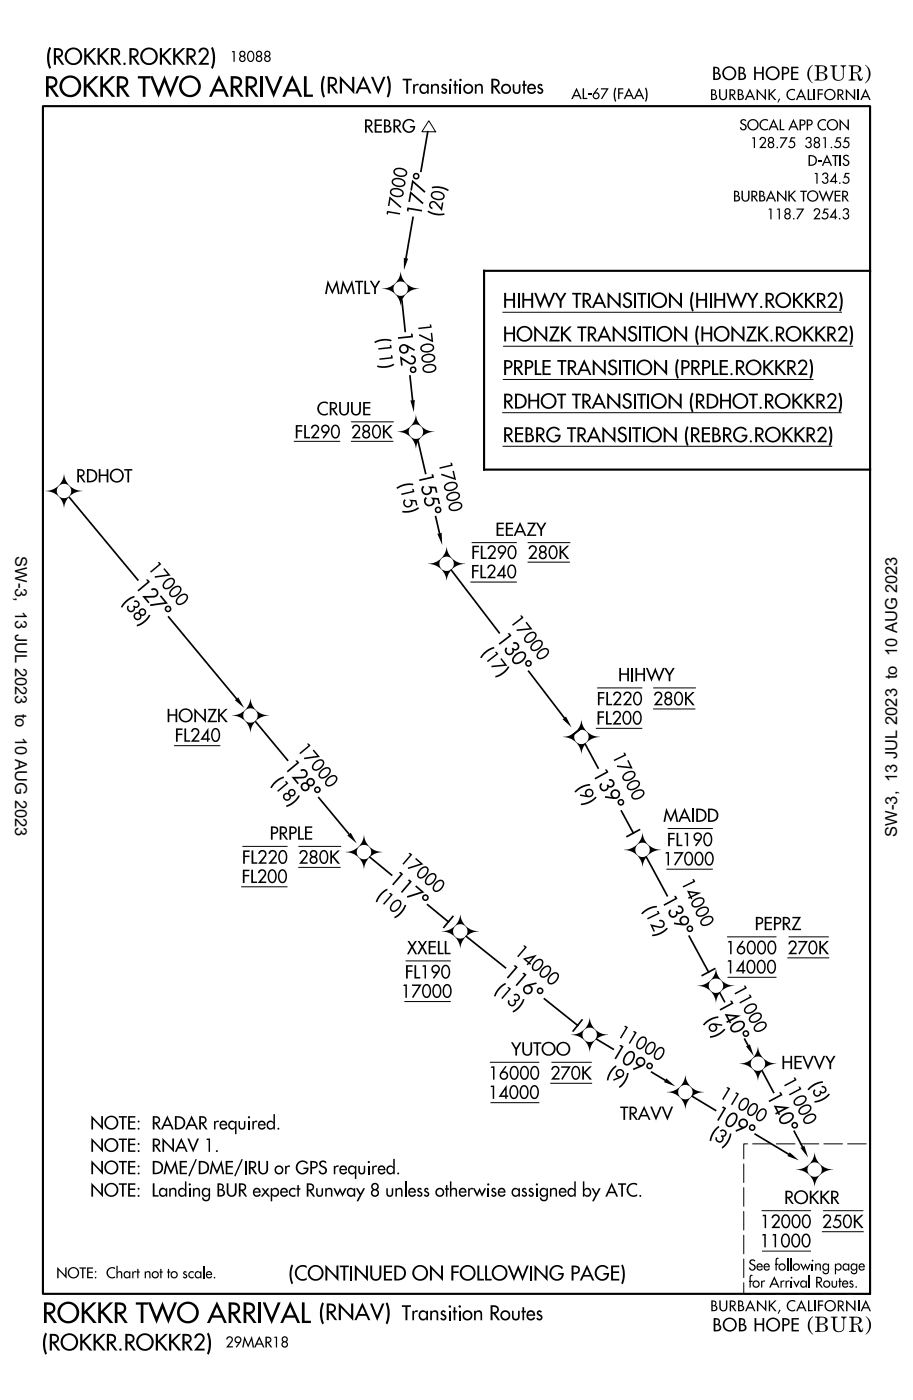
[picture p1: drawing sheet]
<svg xmlns="http://www.w3.org/2000/svg" width="137mm" height="210mm" viewBox="0 0 137 210" stroke-linecap="round" stroke-linejoin="round" font-family="sans-serif">
<g fill="#000">
<path d="M60.4 38.6l.4 .1h.3l-.6 1.7zM61.4 59.9l.4 .1 .3-.2-.2 1.9zM65.5 79.9l.6-.2 .1 1.9zM35.1 104.8l.3-.2 .2-.2 1 1.6zM84.2 107.6l.3-.1 .2-.3 .9 1.7zM52 125l.3-.1 .2-.3 .9 1.6zM111.7 156.6l.3-.1 .2-.2 .6 1.8zM99.7 161.4l1.4 1.2-1.7-.6 .2-.3zM118.2 172.5l1.4 1.2-1.8-.7 .3-.2zM119.8 171.8l.3-.1 .3-.2 .5 1.7z"/>
<path d="M7.4 7l.2 .2a3.9 3.9 0 0 0 0 2.9l-.2 .2a4 4 0 0 1 0-3.3z" fill-rule="evenodd"/>
<path d="M31.6 7.2l.2-.2a3.9 3.9 0 0 1 0 3.3l-.2-.2a3.9 3.9 0 0 0 0-2.9z" fill-rule="evenodd"/>
<path d="M32.8 11.2l-1.5 3.3h.4l.4-.8h1.4l.3 .8h.5zM32.8 12.1l.5 1.2h-1.1z" fill-rule="evenodd"/>
<path d="M43.7 11.2l-1.4 3.3h.4l.3-.8h1.5l.3 .8h.4zM43.7 12.1l.6 1.2h-1.1z" fill-rule="evenodd"/>
<path d="M50.9 11.4l1.8 1.9v-1.8h.3v2.6l-1.8-2v1.9h-.3z" fill-rule="evenodd"/>
<path d="M54.4 11.4l-1.2 2.6h.3l.3-.7h1.2l.3 .7h.3zM54.4 12.1l.4 1h-.9z" fill-rule="evenodd"/>
<path d="M57.9 11.5l.2-.2a3.9 3.9 0 0 1 0 3.3l-.2-.2a3.9 3.9 0 0 0 0-2.9z" fill-rule="evenodd"/>
<path d="M86.3 13.1l-.8 1.7h.2l.2-.4h.8l.2 .4h.2zM86.3 13.6l.3 .6h-.6z" fill-rule="evenodd"/>
<path d="M92.1 13.1l.1 .1a2.54 2.54 0 0 0 0 1.9l-.1 .1a2.57 2.57 0 0 1 0-2.1z" fill-rule="evenodd"/>
<path d="M94.1 13.1l-.7 1.7h.2l.2-.4h.7l.2 .4h.2zM94.1 13.6l.3 .6h-.6z" fill-rule="evenodd"/>
<path d="M95.7 13.1l-.8 1.7h.2l.2-.4h.7l.2 .4h.2zM95.7 13.6l.2 .6h-.5z" fill-rule="evenodd"/>
<path d="M96.5 13.2l.2-.1a2.57 2.57 0 0 1 0 2.1l-.2-.1a2.54 2.54 0 0 0 0-1.9z" fill-rule="evenodd"/>
<path d="M112.3 13.3l-.8 1.7h.2l.2-.4h.7l.2 .4h.2zM112.3 13.7l.2 .7h-.5z" fill-rule="evenodd"/>
<path d="M113.2 13.3l1.2 1.2v-1.1h.3v1.6l-1.2-1.2v1.2h-.3z" fill-rule="evenodd"/>
<path d="M115.8 17.8l-.8 1.7h.2l.2-.4h.8l.1 .4h.3zM115.8 18.2l.3 .7h-.6z" fill-rule="evenodd"/>
<path d="M118.8 17.8l-.8 1.7h.2l.2-.4h.7l.2 .4h.2zM118.8 18.2l.2 .7h-.5z" fill-rule="evenodd"/>
<path d="M119.9 13.3l-.8 1.7h.2l.2-.4h.8l.2 .4h.2zM119.9 13.7l.3 .7h-.6z" fill-rule="evenodd"/>
<path d="M125.7 17.8l1.2 1.3v-1.2h.2v1.7l-1.2-1.3v1.2h-.2z" fill-rule="evenodd"/>
<path d="M126.6 13.3l1.2 1.2v-1.1h.2v1.6l-1.2-1.2v1.2h-.2z" fill-rule="evenodd"/>
<path d="M129.5 13.3l-.7 1.7h.2l.2-.4h.7l.2 .4h.2zM129.5 13.7l.3 .7h-.5z" fill-rule="evenodd"/>
<path d="M64 31.7l.1-.2a3.1 3.1 0 0 0 2.4 .4l.1 .2a3.2 3.2 0 0 1-2.6-.4z" fill-rule="evenodd"/>
<path d="M64.4 30.3a.64 .64 0 0 1 .9 0l.7 .8 .1-.8h.3l-.3 1.3-.9-1.1a.4 .4 0 0 0-.6-.1 .4 .4 0 0 0 .1 .7v.2a.63 .63 0 0 1-.3-1z" fill-rule="evenodd"/>
<path d="M115.4 28.5l-.8 1.7h.2l.2-.5h.8l.1 .5h.3zM115.4 28.9l.3 .7h-.6z" fill-rule="evenodd"/>
<path d="M116.3 28.5l1.2 1.2v-1.2h.2v1.7l-1.2-1.3v1.3h-.2z" fill-rule="evenodd"/>
<path d="M123.8 23.1l-.8 1.7h.2l.2-.4h.7l.2 .4h.3zM123.8 23.6l.3 .6h-.6z" fill-rule="evenodd"/>
<path d="M125.1 31.1l-1 1.5h.8v.2h.2v-.2h.2v-.2h-.2zM124.9 31.7v.7h-.4z" fill-rule="evenodd"/>
<path d="M125.1 25.8l-1 1.5h.9v.2h.1v-.2h.2v-.2h-.2zM125 26.4v.7h-.5z" fill-rule="evenodd"/>
<path d="M49.1 41.9l.6 1.6 .7-1.6 .4 2.1h-.2l-.2-1.3-.7 1.4-.6-1.4-.2 1.3h-.3z" fill-rule="evenodd"/>
<path d="M51.3 41.9l.7 1.6 .7-1.6 .4 2.1h-.3l-.2-1.3-.6 1.4-.6-1.4-.2 1.3h-.3z" fill-rule="evenodd"/>
<path d="M57.2 43.2a2.73 2.73 0 0 0 2.8-2.7 2.89 2.89 0 0 0 .8 1.9 1.14 1.14 0 0 0-1.9 .5v.5l.3 .7a2.91 2.91 0 0 0-2-.9z" fill-rule="evenodd"/>
<path d="M60.8 42.4a3.2 3.2 0 0 0 1.9 .9 2.7 2.7 0 0 0-2.7 2.7 3.4 3.4 0 0 0-.8-2 1.11 1.11 0 0 0 1.5-.1 1.11 1.11 0 0 0 .1-1.5z" fill-rule="evenodd"/>
<path d="M80 48.8l1.6 1.7v-1.6h.3v2.3l-1.7-1.8v1.7h-.2z" fill-rule="evenodd"/>
<path d="M87.4 53.8l-1 2.3h.3l.2-.5h1.1l.2 .5h.3zM87.4 54.4l.4 .9h-.8z" fill-rule="evenodd"/>
<path d="M88.7 53.8l1.7 1.7v-1.6h.3v2.3l-1.7-1.8v1.7h-.3z" fill-rule="evenodd"/>
<path d="M89.7 43.7l-1.1 2.4h.3l.2-.6h1.1l.2 .6h.3zM89.7 44.3l.4 .9h-.8z" fill-rule="evenodd"/>
<path d="M90.9 43.7l1.7 1.8v-1.7h.3v2.4l-1.7-1.8v1.7h-.3z" fill-rule="evenodd"/>
<path d="M90.4 48.7l-1 2.4h.3l.2-.6h1.1l.2 .6h.3zM90.4 49.4l.4 .9h-.8z" fill-rule="evenodd"/>
<path d="M91.7 48.8l1.7 1.7v-1.6h.3v2.3l-1.7-1.8v1.7h-.3z" fill-rule="evenodd"/>
<path d="M97.9 53.8l1.7 1.7v-1.6h.3v2.3l-1.7-1.8v1.7h-.3z" fill-rule="evenodd"/>
<path d="M100.1 43.7l1.7 1.8v-1.7h.3v2.4l-1.7-1.8v1.7h-.3z" fill-rule="evenodd"/>
<path d="M100.9 48.8l1.7 1.7v-1.6h.2v2.3l-1.6-1.8v1.7h-.3z" fill-rule="evenodd"/>
<path d="M101.4 53.7l.2 .2a3.5 3.5 0 0 0 0 2.6l-.2 .2a3.6 3.6 0 0 1 0-3z" fill-rule="evenodd"/>
<path d="M103.6 58.8l.2 .1a3.5 3.5 0 0 0 0 2.7l-.2 .1a3.5 3.5 0 0 1 0-2.9z" fill-rule="evenodd"/>
<path d="M103.6 43.7l.2 .1a3.5 3.5 0 0 0 0 2.7l-.2 .1a3.6 3.6 0 0 1 0-2.9z" fill-rule="evenodd"/>
<path d="M104.4 48.7l.2 .2a3.5 3.5 0 0 0 0 2.6l-.2 .2a3.5 3.5 0 0 1 0-3z" fill-rule="evenodd"/>
<path d="M109.5 48.8l1.6 1.7v-1.6h.3v2.3l-1.6-1.8v1.7h-.3z" fill-rule="evenodd"/>
<path d="M121.1 53.9l.3-.2a3.6 3.6 0 0 1 0 3l-.3-.2a3.5 3.5 0 0 0 0-2.6z" fill-rule="evenodd"/>
<path d="M125.5 58.9l.2-.1a3.5 3.5 0 0 1 0 2.9l-.2-.1a3.5 3.5 0 0 0 0-2.7z" fill-rule="evenodd"/>
<path d="M125.6 43.8l.2-.1a3.5 3.5 0 0 1 0 2.9l-.2-.1a3.5 3.5 0 0 0 0-2.7z" fill-rule="evenodd"/>
<path d="M127.1 48.9l.2-.2a3.5 3.5 0 0 1 0 3l-.2-.2a3.5 3.5 0 0 0 0-2.6z" fill-rule="evenodd"/>
<path d="M6.8 73.5a2.73 2.73 0 0 0 2.8-2.7 2.91 2.91 0 0 0 .8 1.9 1.1 1.1 0 0 0-1.5-.1 1.1 1.1 0 0 0-.2 1.5l.1 .2a2.91 2.91 0 0 0-2-.8z" fill-rule="evenodd"/>
<path d="M10.4 72.7a3.2 3.2 0 0 0 1.9 .8 2.71 2.71 0 0 0-2.7 2.7 3.4 3.4 0 0 0-.8-1.9 1.11 1.11 0 0 0 1.6-.1 1.11 1.11 0 0 0 0-1.5z" fill-rule="evenodd"/>
<path d="M59.5 64.6a2.74 2.74 0 0 0 2.8-2.7 2.87 2.87 0 0 0 .8 1.9 1.11 1.11 0 0 0-1.6 0 1.11 1.11 0 0 0 0 1.6l-.1 .1a2.94 2.94 0 0 0-1.9-.9z" fill-rule="evenodd"/>
<path d="M63.1 63.8a3.2 3.2 0 0 0 1.9 .9 2.7 2.7 0 0 0-2.7 2.7 3.5 3.5 0 0 0-.8-2 1.08 1.08 0 0 0 1.5 0 1.08 1.08 0 0 0 0-1.5z" fill-rule="evenodd"/>
<path d="M77.8 78.1l-.9 2.1h.2l.3-.5h.9l.2 .5h.3zM77.8 78.7l.4 .8h-.7z" fill-rule="evenodd"/>
<path d="M88.9 63.8l-1.1 2.4h.3l.3-.6h1l.3 .6h.3zM88.9 64.4l.4 1h-.8z" fill-rule="evenodd"/>
<path d="M89.6 58.8l-1.1 2.4h.3l.3-.6h1l.3 .6h.3zM89.6 59.4l.4 .9h-.8z" fill-rule="evenodd"/>
<path d="M90.2 63.8l1.6 1.8v-1.7h.3v2.4l-1.6-1.8v1.7h-.3z" fill-rule="evenodd"/>
<path d="M90.9 58.8l1.7 1.8v-1.7h.2v2.4l-1.6-1.8v1.7h-.3z" fill-rule="evenodd"/>
<path d="M99.3 63.8l1.7 1.8v-1.7h.3v2.4l-1.7-1.8v1.7h-.3z" fill-rule="evenodd"/>
<path d="M100.1 58.8l1.6 1.8v-1.7h.3v2.4l-1.6-1.8v1.7h-.3z" fill-rule="evenodd"/>
<path d="M102.8 63.8l.3 .1a3.5 3.5 0 0 0 0 2.7l-.3 .2a3.5 3.5 0 0 1 0-3z" fill-rule="evenodd"/>
<path d="M124 63.9l.3-.1a3.6 3.6 0 0 1 0 3l-.3-.2a3.5 3.5 0 0 0 0-2.7z" fill-rule="evenodd"/>
<path d="M64.1 84.4a2.73 2.73 0 0 0 2.7-2.8 2.87 2.87 0 0 0 .9 2 1.11 1.11 0 0 0-1.6 0 1.11 1.11 0 0 0 0 1.6h-.1a2.91 2.91 0 0 0-1.9-.8z" fill-rule="evenodd"/>
<path d="M67.7 83.6a3.2 3.2 0 0 0 1.9 .8 2.7 2.7 0 0 0-2.8 2.7 3.5 3.5 0 0 0-.7-2 1.11 1.11 0 0 0 1.5 0 1.11 1.11 0 0 0 .1-1.5z" fill-rule="evenodd"/>
<path d="M75.5 84.5l-1.2 1.8h1v.3h.2v-.3h.2v-.3h-.2zM75.3 85.2v.8h-.6z" fill-rule="evenodd"/>
<path d="M96.7 100h.3l.5 1.4 .6-1.5 .6 1.5 .5-1.4h.3l-.8 2-.6-1.4-.6 1.4z" fill-rule="evenodd"/>
<path d="M29.1 106l1.5 1.6v-1.5h.2v2.1l-1.5-1.6v1.5h-.2z" fill-rule="evenodd"/>
<path d="M31.2 108.9l-1.2 1.8h1v.3h.2v-.3h.2v-.2h-.2zM31 109.7v.8h-.6z" fill-rule="evenodd"/>
<path d="M34.7 107.1a2.73 2.73 0 0 0 2.8-2.8 2.91 2.91 0 0 0 .8 2 1.11 1.11 0 0 0-1.6 0 1.11 1.11 0 0 0 0 1.6 2.93 2.93 0 0 0-2-.8z" fill-rule="evenodd"/>
<path d="M36.7 107.9a1.11 1.11 0 0 0 1.6-.1 1.11 1.11 0 0 0 0-1.5 3.2 3.2 0 0 0 1.9 .8 2.71 2.71 0 0 0-2.7 2.7 3.4 3.4 0 0 0-.8-1.9z" fill-rule="evenodd"/>
<path d="M84.3 110.3a2.73 2.73 0 0 0 2.7-2.7 2.85 2.85 0 0 0 .8 1.9 1.11 1.11 0 0 0-1.4 0 1.11 1.11 0 0 0-.3 1.4l.1 .3a2.93 2.93 0 0 0-1.9-.9z" fill-rule="evenodd"/>
<path d="M87.8 109.5a3.2 3.2 0 0 0 2 .8 2.7 2.7 0 0 0-2.8 2.7 3.5 3.5 0 0 0-.7-1.9 1.11 1.11 0 0 0 1.5-.1 1.11 1.11 0 0 0 0-1.5z" fill-rule="evenodd"/>
<path d="M51.7 127.5a2.73 2.73 0 0 0 2.8-2.7 2.91 2.91 0 0 0 .8 2h-.1a1.08 1.08 0 0 0-1.5 0 1.08 1.08 0 0 0 0 1.5v.1a2.93 2.93 0 0 0-2-.9z" fill-rule="evenodd"/>
<path d="M53.7 128.3a1.11 1.11 0 0 0 1.6 0 1.11 1.11 0 0 0 0-1.6 3.2 3.2 0 0 0 1.9 .9 2.7 2.7 0 0 0-2.7 2.7 3.4 3.4 0 0 0-.8-2z" fill-rule="evenodd"/>
<path d="M66.1 139.4a2.73 2.73 0 0 0 2.8-2.7 2.87 2.87 0 0 0 .8 1.9 1.11 1.11 0 0 0-1.5 0 1.11 1.11 0 0 0-.2 1.4l.1 .3a2.91 2.91 0 0 0-2-.9z" fill-rule="evenodd"/>
<path d="M93.4 127.2a2.74 2.74 0 0 0 2.8-2.7 2.87 2.87 0 0 0 .8 1.9 1.11 1.11 0 0 0-1.6 0 1.11 1.11 0 0 0 0 1.6v.1a2.94 2.94 0 0 0-2-.9z" fill-rule="evenodd"/>
<path d="M97 126.4a3.2 3.2 0 0 0 1.9 .8 2.7 2.7 0 0 0-2.7 2.7 3.5 3.5 0 0 0-.8-1.9 1.08 1.08 0 0 0 1.5 0 1.08 1.08 0 0 0 .1-1.5z" fill-rule="evenodd"/>
<path d="M99.7 120.9l.7 1.6 .7-1.6 .4 2.1h-.3l-.2-1.3-.6 1.4-.6-1.4-.2 1.3h-.3z" fill-rule="evenodd"/>
<path d="M102.5 120.9l-1 2.1h.3l.2-.5h.9l.2 .5h.3zM102.5 121.5l.3 .8h-.7z" fill-rule="evenodd"/>
<path d="M69.7 138.6a3.2 3.2 0 0 0 1.9 .8 2.7 2.7 0 0 0-2.7 2.8 3.4 3.4 0 0 0-.8-2 1.11 1.11 0 0 0 1.6-.1 1.11 1.11 0 0 0 0-1.5z" fill-rule="evenodd"/>
<path d="M85.5 154.9a2.73 2.73 0 0 0 2.8-2.8 2.89 2.89 0 0 0 .8 2 1.13 1.13 0 0 0-1.9 .6v.5l.3 .5a2.93 2.93 0 0 0-2-.8z" fill-rule="evenodd"/>
<path d="M87.5 155.6a1.11 1.11 0 0 0 1.5 0 1.11 1.11 0 0 0 .1-1.5 3.2 3.2 0 0 0 1.9 .8 2.7 2.7 0 0 0-2.7 2.7 3.4 3.4 0 0 0-.8-2z" fill-rule="evenodd"/>
<path d="M104.4 147.5a2.73 2.73 0 0 0 2.8-2.7 2.91 2.91 0 0 0 .8 2 1.11 1.11 0 0 0-1.6 0 1.11 1.11 0 0 0 0 1.5v.1a2.93 2.93 0 0 0-2-.9z" fill-rule="evenodd"/>
<path d="M106.4 148.3a1.11 1.11 0 0 0 1.5 0 1.11 1.11 0 0 0 .1-1.6 3.2 3.2 0 0 0 1.9 .9 2.71 2.71 0 0 0-2.7 2.7 3.4 3.4 0 0 0-.8-2z" fill-rule="evenodd"/>
<path d="M110.7 159.2a2.73 2.73 0 0 0 2.7-2.7 2.87 2.87 0 0 0 .9 1.9 1.1 1.1 0 0 0-1.5 0 1.1 1.1 0 0 0-.2 1.4v.3a2.92 2.92 0 0 0-1.9-.9z" fill-rule="evenodd"/>
<path d="M111.3 143.6l-1.2 1.8h1v.3h.2v-.3h.3v-.2h-.3zM111.1 144.4v.8h-.6z" fill-rule="evenodd"/>
<path d="M13.7 170.3l1.5 1.6v-1.5h.2v2.1l-1.5-1.6v1.5h-.2z" fill-rule="evenodd"/>
<path d="M24.3 170.3l1.5 1.6v-1.5h.2v2.1l-1.4-1.6v1.5h-.3z" fill-rule="evenodd"/>
<path d="M25 167l-.9 2.1h.3l.2-.6h.9l.2 .6h.3zM25 167.5l.4 .8h-.7z" fill-rule="evenodd"/>
<path d="M24.9 173.7l.7 1.5 .7-1.5 .4 2.1h-.3l-.2-1.4-.6 1.4-.6-1.4-.3 1.4h-.2z" fill-rule="evenodd"/>
<path d="M27.1 170.3l-.9 2.1h.2l.3-.5h.9l.2 .5h.3zM27.1 170.9l.4 .8h-.7z" fill-rule="evenodd"/>
<path d="M27.7 176.8v1.2a.6 .6 0 0 0-.8-.1 .6 .6 0 0 0-.2 .8 .55 .55 0 0 0 .4 .4 .55 .55 0 0 0 .6-.2v.2h.2v-2.3zM26.9 178.5a.44 .44 0 0 1 .8 0 .44 .44 0 0 1-.8 0z" fill-rule="evenodd"/>
<path d="M28.7 167l-1 2.1h.3l.2-.6h.9l.3 .6h.2zM28.7 167.5l.3 .8h-.7z" fill-rule="evenodd"/>
<path d="M29.3 173.5h.2l-1.1 2.6-.2-.1z" fill-rule="evenodd"/>
<path d="M31.8 173.7l.7 1.5 .7-1.5 .4 2.1h-.3l-.2-1.4-.6 1.4-.6-1.4-.3 1.4h-.2z" fill-rule="evenodd"/>
<path d="M36.2 173.5h.1l-1.1 2.6-.1-.1z" fill-rule="evenodd"/>
<path d="M40.9 166.8v1.2a.61 .61 0 0 0-.8-.2 .61 .61 0 0 0-.2 .9 .55 .55 0 0 0 .5 .4 .55 .55 0 0 0 .5-.3v.3h.2v-2.3zM40.1 168.4a.45 .45 0 0 1 .9 0 .45 .45 0 0 1-.9 0z" fill-rule="evenodd"/>
<path d="M58.9 173.5v1.2a.6 .6 0 0 0-.9-.2 .6 .6 0 0 0-.1 .9 .55 .55 0 0 0 .4 .4 .55 .55 0 0 0 .6-.3v.3h.2v-2.3zM58 175.1a.45 .45 0 0 1 .9 0 .45 .45 0 0 1-.9 0z" fill-rule="evenodd"/>
<path d="M67.3 176.8h.3v1.2a.46 .46 0 0 1 .5-.2 .46 .46 0 0 1 .3 .5v.8h-.2v-.7a.34 .34 0 0 0-.4-.4 .34 .34 0 0 0-.2 .5v.6h-.3z" fill-rule="evenodd"/>
<path d="M75.8 162.4l-1.2 1.8h1v.3h.2v-.3h.3v-.2h-.3zM75.6 163.1v.9h-.6z" fill-rule="evenodd"/>
<path d="M86 176.8v1.2a.6 .6 0 0 0-.9-.1 .6 .6 0 0 0-.1 .8 .55 .55 0 0 0 .4 .4 .55 .55 0 0 0 .6-.2v.2h.2v-2.3zM85.1 178.5a.45 .45 0 0 1 .9 0 .45 .45 0 0 1-.9 0z" fill-rule="evenodd"/>
<path d="M87.2 176.8v2.3h.3v-.2a.61 .61 0 0 0 .8 .1 .61 .61 0 0 0 .2-.8 .55 .55 0 0 0-.5-.4 .55 .55 0 0 0-.5 .2v-1.2zM87.4 178.5a.45 .45 0 0 1 .9 0 .45 .45 0 0 1-.9 0z" fill-rule="evenodd"/>
<path d="M96.4 165.5l-1 2.1h.3l.2-.5h1l.2 .5h.3zM96.4 166.1l.4 .8h-.8z" fill-rule="evenodd"/>
<path d="M99.8 163.4a2.73 2.73 0 0 0 2.8-2.7 2.91 2.91 0 0 0 .8 2 1.1 1.1 0 0 0-1.5-.1 1.1 1.1 0 0 0-.2 1.5l.1 .2a2.93 2.93 0 0 0-2-.9z" fill-rule="evenodd"/>
<path d="M103.4 162.7a3.2 3.2 0 0 0 1.9 .8 2.71 2.71 0 0 0-2.7 2.7 3.4 3.4 0 0 0-.8-2 1.11 1.11 0 0 0 1.6 0 1.11 1.11 0 0 0 0-1.5z" fill-rule="evenodd"/>
<path d="M114.3 158.4a3.3 3.3 0 0 0 1.9 .9 2.7 2.7 0 0 0-2.8 2.7 3.4 3.4 0 0 0-.7-2 1.08 1.08 0 0 0 1.5 0 1.08 1.08 0 0 0 0-1.5z" fill-rule="evenodd"/>
<path d="M119.2 175a2.74 2.74 0 0 0 2.7-2.7 2.87 2.87 0 0 0 .8 2 1.11 1.11 0 0 0-1.5 0 1.11 1.11 0 0 0 0 1.6h-.1a2.94 2.94 0 0 0-1.9-.9z" fill-rule="evenodd"/>
<path d="M122.7 174.3a3.2 3.2 0 0 0 2 .8 2.7 2.7 0 0 0-2.8 2.7 3.5 3.5 0 0 0-.7-2 1.08 1.08 0 0 0 1.5 0 1.08 1.08 0 0 0 0-1.5z" fill-rule="evenodd"/>
<path d="M6.8 199.5l.2 .2a3.9 3.9 0 0 0 0 2.9l-.2 .2a3.9 3.9 0 0 1 0-3.3z" fill-rule="evenodd"/>
<path d="M8.6 189.6l1.2 1.3v-1.2h.2v1.7l-1.2-1.3v1.2h-.2z" fill-rule="evenodd"/>
<path d="M16.2 189.9l.4-.2h.3l.3 .1v.2a.66 .66 0 0 0-.9 .1 .66 .66 0 0 0 0 .8 .66 .66 0 0 0 .9 .1v.2a.85 .85 0 0 1-1.1-.2 .85 .85 0 0 1 .1-1.1z" fill-rule="evenodd"/>
<path d="M17.4 189.5h.2v.9l.3-.2 .4 .2v.9h-.2v-.6a.27 .27 0 0 0-.3-.3 .27 .27 0 0 0-.2 .4v.5h-.2z" fill-rule="evenodd"/>
<path d="M30.4 189.5h.2v1.8h-.2z" fill-rule="evenodd"/>
<path d="M31 199.7l.2-.2a3.9 3.9 0 0 1 0 3.3l-.2-.2a3.9 3.9 0 0 0 0-2.9z" fill-rule="evenodd"/>
<path d="M32.5 194.8l-1.5 3.2h.4l.4-.8h1.4l.3 .8h.5zM32.5 195.6l.5 1.3h-1.1z" fill-rule="evenodd"/>
<path d="M43.7 189.3l.2 .1a3.5 3.5 0 0 0 0 2.7l-.2 .1a3.6 3.6 0 0 1 0-2.9z" fill-rule="evenodd"/>
<path d="M43.4 194.8l-1.5 3.2h.5l.3-.8h1.5l.3 .8h.4zM43.4 195.6l.6 1.3h-1.1z" fill-rule="evenodd"/>
<path d="M48.7 189.3l1.7 1.8v-1.7h.3v2.4l-1.7-1.8v1.7h-.3z" fill-rule="evenodd"/>
<path d="M50.7 195l1.8 1.9v-1.8h.4v2.6l-1.9-2v1.9h-.3z" fill-rule="evenodd"/>
<path d="M53.1 189.3l1.7 1.8v-1.7h.3v2.4l-1.7-1.8v1.7h-.3z" fill-rule="evenodd"/>
<path d="M54.2 195l-1.2 2.6h.4l.3-.6h1.1l.3 .6h.3zM54.2 195.7l.5 1h-.9z" fill-rule="evenodd"/>
<path d="M57.7 195.1l.3-.2a4 4 0 0 1 0 3.3l-.3-.2a3.9 3.9 0 0 0 0-2.9z" fill-rule="evenodd"/>
<path d="M64.4 189.3l1.6 1.8v-1.7h.3v2.4l-1.7-1.8v1.7h-.2z" fill-rule="evenodd"/>
<path d="M80 189.3l1.7 1.8v-1.7h.3v2.4l-1.7-1.8v1.7h-.3z" fill-rule="evenodd"/>
<path d="M87.9 189.3l-1.1 2.4h.3l.2-.6h1.1l.2 .6h.3zM87.9 189.9l.4 .9h-.8z" fill-rule="evenodd"/>
<path d="M93 189.4l.2-.1a3.6 3.6 0 0 1 0 2.9l-.2-.1a3.5 3.5 0 0 0 0-2.7z" fill-rule="evenodd"/>
<path d="M112.3 190.9l.3-.1v.2a.18 .18 0 0 0-.2 0 .18 .18 0 0 0 0 .3v.4h.2v.2h-.2v.8h-.2l-.1-1h.1z" fill-rule="evenodd"/>
<path d="M112.3 194.6l-.8 1.7h.2l.2-.5h.8l.2 .5h.2zM112.3 195l.3 .7h-.6z" fill-rule="evenodd"/>
<path d="M113.3 194.6l1.2 1.2v-1.2h.2v1.7l-1.2-1.3v1.3h-.2z" fill-rule="evenodd"/>
<path d="M116.2 188.3h.3v.2h-.2v.2v.4h.2v.2h-.2v.9h-.2l-.1-1.1h.1z" fill-rule="evenodd"/>
<path d="M117.8 188.3h.2v1.9h-.2z" fill-rule="evenodd"/>
<path d="M118.3 188.3h.2v1.9h-.2z" fill-rule="evenodd"/>
<path d="M119.9 194.6l-.7 1.7h.2l.2-.5h.7l.2 .5h.2zM119.9 195l.3 .7h-.5z" fill-rule="evenodd"/>
<path d="M121 190.9h.2v1.8h-.2z" fill-rule="evenodd"/>
<path d="M126.6 194.6l1.2 1.2v-1.2h.2v1.7l-1.2-1.3v1.3h-.2z" fill-rule="evenodd"/>
<path d="M129.6 194.6l-.8 1.7h.2l.2-.5h.8l.1 .5h.3zM129.6 195l.3 .7h-.6z" fill-rule="evenodd"/>
<path d="M36.6 200l.5 1.3 .6-1.3 .3 1.7h-.2l-.2-1.1-.5 1.1-.4-1.1-.2 1.1h-.3z" fill-rule="evenodd"/>
<path d="M38.8 200l-.8 1.7h.2l.2-.4h.8l.2 .4h.2zM38.8 200.4l.3 .7h-.6z" fill-rule="evenodd"/>
</g>
<path d="M60.7 176.8v2.3" fill="none" stroke="#000" stroke-width=".22"/>
<g fill="none" stroke="#000" stroke-width=".25">
<path d="M64 19.7l-1 5.9M61.8 32.5l-1 6.2M60.2 45l.4 4.6M61.4 56.3l.4 3.8M10.4 74.5l10.2 12.3M62.6 66.1l1.1 4.8M65.2 77.3l.6 2.7M25.2 92.3l10.3 12.4M67.5 85.3l7.2 9.4M38.3 108l4.7 5.8M47.7 119.4l4.6 5.6M79.1 100.5l5.5 7.1"/>
<path d="M87 109l-1.7 1.3M87.6 111.4l1.9 3.6M55.4 128.3l3.2 2.7M64 135.4l3.1 2.6M67.8 137.2l-1.4 1.6M93 121.4l1.8 3.3M95.7 124.2l-1.8 1M96.7 128.3l3.2 5.8M69.8 140.2l5.9 4.7M81.5 149.5l5 4M87.1 152.7l-1.3 1.6M89.3 155.6l2.5 1.4"/>
<path d="M103.1 140.1l3 5.4M107 145l-1.9 1M107.7 148.6l.7 1.3M97.5 160.5l2.2 1.3M103.6 164.1l3.5 2.1M113 169.8l5.6 3.3M114.1 160.3l1.7 3.2M118.9 169.3l1.4 2.7"/>
</g>
<path d="M130.2 193.7h-18.9v-22.5h18.9v22.5" fill="none" stroke="#000" stroke-width=".15" stroke-dasharray="2.8 .8"/>
<g fill="none" stroke="#000" stroke-width=".15">
<path d="M64.2 18.1l1 1.6h-2.1zM75.3 46.7h50.6M75.3 56.8h46.4M75.4 51.8h52.2M44 66.1h6.8M52.6 66.1h6.2M52.6 63.1h6.3M75.2 61.8h50.7M75.3 66.8h49.2M70.5 87.1h6.8M70.7 81.2h6.6M79 84.1h6.2"/>
<path d="M79 81.2h6.3M26.1 111.6h6.8M89.3 109h6.8M89.5 103h6.6M97.8 106.1h6.2M97.8 103h6.3M36.2 132.7h6.8M36.4 126.7h6.6M44.7 129.8h6.2M44.7 126.7h6.3M99.8 130.1h6.8M100 124h6.6"/>
<path d="M60.6 149.9h6.8M60.8 143.8h6.6M73.4 159h7.2M82.6 159h5.9M108.9 140.2h7.2M109 146.3h7.1M117.9 143.4h6.1M118.1 140.2h5.9M73.5 165h7.1M82.4 162.1h6.2M114.1 181.2h7.2M114.1 187.3h7.2"/>
<path d="M123.1 184.4h6.1M123.3 181.2h5.8"/>
</g>
<path d="M6.4 15.9h123.8v177.8h-123.8zM130.2 40.5h-57.7v29.8h57.7" fill="none" stroke="#000" stroke-width=".32"/>
<g fill="#fff">
<path d="M1.8 83.2h2.7z" fill-rule="evenodd"/>
<path d="M1.8 83.2h2.7v42h-2.7z" fill-rule="evenodd"/>
<path d="M132.1 125.2h2.7z" fill-rule="evenodd"/>
<path d="M132.3 83.2h2.5v42h-2.5z" fill-rule="evenodd"/>
</g>
<g font-size="3.1">
<text x="6.6" y="14.5">ROKKR TWO ARRIVAL</text>
<text x="6.3" y="198">ROKKR TWO ARRIVAL</text>
</g>
<g font-size="2.5">
<text x="6.9" y="9.7">(ROKKR.ROKKR2)</text>
<text x="47.9" y="14">(RNAV)Transition Routes</text>
<text x="2.3" y="83.2" transform="rotate(90 2.3 83.2)">SW-3, 13 JUL 2023 to 10 AUG 2023</text>
<text x="134.3" y="125.2" transform="rotate(-90 134.3 125.2)">SW-3, 13 JUL 2023 to 10 AUG 2023</text>
<text x="47.7" y="197.6">(RNAV)Transition Routes</text>
<text x="6.2" y="202.1">(ROKKR.ROKKR2)</text>
</g>
<g font-size="2.4">
<text x="120.7" y="12.1">(BUR)</text>
<text x="120.7" y="199.4">(BUR)</text>
</g>
<g font-size="2.3">
<text x="63.6" y="29" transform="rotate(-80 63.6 29)">7 °</text>
<text x="63" y="32.4" transform="rotate(-80 63 32.4)">1</text>
<text x="63.3" y="30.7" transform="rotate(-80 63.3 30.7)">7</text>
<text x="75.3" y="46.1">HIHWY TRANSITION (HIHWY.ROKKR2)</text>
<text x="59.5" y="49.7" transform="rotate(84 59.5 49.7)">1</text>
<text x="59.7" y="51.5" transform="rotate(84 59.7 51.5)">6</text>
<text x="59.9" y="53.2" transform="rotate(84 59.9 53.2)">2 °</text>
<text x="75.3" y="51.1">HONZK TRANSITION (HONZK.ROKKR2)</text>
<text x="75.3" y="56.1">PRPLE TRANSITION (PRPLE.ROKKR2)</text>
<text x="75.3" y="61.2">RDHOT TRANSITION (RDHOT.ROKKR2)</text>
<text x="62.6" y="71" transform="rotate(77 62.6 71)">1</text>
<text x="75.3" y="66.2">REBRG TRANSITION (REBRG.ROKKR2)</text>
<text x="62.9" y="72.7" transform="rotate(77 62.9 72.7)">5</text>
<text x="63.3" y="74.4" transform="rotate(77 63.3 74.4)">5 °</text>
<text x="20.1" y="87.8" transform="rotate(50 20.1 87.8)">1</text>
<text x="21.2" y="89.1" transform="rotate(50 21.2 89.1)">2</text>
<text x="22.3" y="90.4" transform="rotate(50 22.3 90.4)">7 °</text>
<text x="74.2" y="95.7" transform="rotate(53 74.2 95.7)">1</text>
<text x="75.2" y="97.1" transform="rotate(53 75.2 97.1)">3</text>
<text x="76.3" y="98.5" transform="rotate(53 76.3 98.5)">0 °</text>
<text x="42.4" y="114.8" transform="rotate(50 42.4 114.8)">1</text>
<text x="43.5" y="116.2" transform="rotate(50 43.5 116.2)">2</text>
<text x="44.6" y="117.5" transform="rotate(50 44.6 117.5)">8 °</text>
<text x="88.6" y="115.8" transform="rotate(62 88.6 115.8)">1</text>
<text x="89.5" y="117.3" transform="rotate(62 89.5 117.3)">3</text>
<text x="90.3" y="118.8" transform="rotate(62 90.3 118.8)">9 °</text>
<text x="58.1" y="131.9" transform="rotate(41 58.1 131.9)">1</text>
<text x="59.4" y="133" transform="rotate(41 59.4 133)">1</text>
<text x="60.7" y="134.1" transform="rotate(41 60.7 134.1)">7 °</text>
<text x="99" y="134.7" transform="rotate(62 99 134.7)">1</text>
<text x="99.8" y="136.2" transform="rotate(62 99.8 136.2)">3</text>
<text x="100.6" y="137.8" transform="rotate(62 100.6 137.8)">9 °</text>
<text x="75.3" y="145.8" transform="rotate(41 75.3 145.8)">1</text>
<text x="76.6" y="147" transform="rotate(41 76.6 147)">1</text>
<text x="77.9" y="148.1" transform="rotate(41 77.9 148.1)">6 °</text>
<text x="107.3" y="150.4" transform="rotate(62 107.3 150.4)">1</text>
<text x="108.2" y="151.9" transform="rotate(62 108.2 151.9)">4</text>
<text x="109" y="153.4" transform="rotate(62 109 153.4)">0 °</text>
<text x="91.3" y="158" transform="rotate(31 91.3 158)">1</text>
<text x="92.8" y="158.9" transform="rotate(31 92.8 158.9)">0</text>
<text x="94.3" y="159.8" transform="rotate(31 94.3 159.8)">9 °</text>
<text x="106.7" y="167.3" transform="rotate(31 106.7 167.3)">1</text>
<text x="114.7" y="164.1" transform="rotate(62 114.7 164.1)">1</text>
<text x="115.5" y="165.6" transform="rotate(62 115.5 165.6)">4</text>
<text x="116.3" y="167.2" transform="rotate(62 116.3 167.2)">0 °</text>
<text x="108.2" y="168.2" transform="rotate(31 108.2 168.2)">0</text>
<text x="109.7" y="169.1" transform="rotate(31 109.7 169.1)">9 °</text>
<text x="43.2" y="191.7">(CONTINUED ON FOLLOWING PAGE)</text>
</g>
<g font-size="2">
<text x="106.6" y="12">BOB HOPE</text>
<text x="54.5" y="19.9">REBRG</text>
<text x="60.3" y="29.7" transform="rotate(-80 60.3 29.7)">0</text>
<text x="60.5" y="28.2" transform="rotate(-80 60.5 28.2)">0</text>
<text x="60.8" y="26.7" transform="rotate(-80 60.8 26.7)">0</text>
<text x="59.7" y="32.8" transform="rotate(-80 59.7 32.8)">1</text>
<text x="60" y="31.3" transform="rotate(-80 60 31.3)">7</text>
<text x="66.4" y="30.2" transform="rotate(-80 66.4 30.2)">0 )</text>
<text x="48.6" y="44">MMTLY</text>
<text x="56.5" y="50.7" transform="rotate(84 56.5 50.7)">(1</text>
<text x="56.7" y="53" transform="rotate(84 56.7 53)">1 )</text>
<text x="62.5" y="48.4" transform="rotate(84 62.5 48.4)">1</text>
<text x="62.7" y="49.9" transform="rotate(84 62.7 49.9)">7</text>
<text x="62.9" y="51.4" transform="rotate(84 62.9 51.4)">0</text>
<text x="63" y="53" transform="rotate(84 63 53)">0</text>
<text x="63.2" y="54.5" transform="rotate(84 63.2 54.5)">0</text>
<text x="44.1" y="65.6">FL290 280K</text>
<text x="47.4" y="62.2">CRUUE</text>
<text x="65.6" y="69.3" transform="rotate(77 65.6 69.3)">1</text>
<text x="66" y="70.8" transform="rotate(77 66 70.8)">7</text>
<text x="11.4" y="72.2">RDHOT</text>
<text x="59.7" y="72.5" transform="rotate(77 59.7 72.5)">(1</text>
<text x="60.2" y="74.7" transform="rotate(77 60.2 74.7)">5 )</text>
<text x="66.3" y="72.3" transform="rotate(77 66.3 72.3)">0</text>
<text x="66.7" y="73.8" transform="rotate(77 66.7 73.8)">0</text>
<text x="67" y="75.3" transform="rotate(77 67 75.3)">0</text>
<text x="70.5" y="83.7">FL290 280K</text>
<text x="74.1" y="80.2">EEAZY</text>
<text x="22" y="85" transform="rotate(50 22 85)">1</text>
<text x="23" y="86.2" transform="rotate(50 23 86.2)">7</text>
<text x="24" y="87.4" transform="rotate(50 24 87.4)">0</text>
<text x="25" y="88.6" transform="rotate(50 25 88.6)">0</text>
<text x="26" y="89.8" transform="rotate(50 26 89.8)">0</text>
<text x="70.5" y="86.6">FL240</text>
<text x="18.2" y="90.2" transform="rotate(50 18.2 90.2)">(3</text>
<text x="19.7" y="92" transform="rotate(50 19.7 92)">8 )</text>
<text x="76.2" y="93" transform="rotate(53 76.2 93)">1</text>
<text x="77.2" y="94.2" transform="rotate(53 77.2 94.2)">7</text>
<text x="78.1" y="95.4" transform="rotate(53 78.1 95.4)">0</text>
<text x="72" y="97.8" transform="rotate(53 72 97.8)">(1</text>
<text x="73.4" y="99.6" transform="rotate(53 73.4 99.6)">7 )</text>
<text x="79" y="96.6" transform="rotate(53 79 96.6)">0</text>
<text x="80" y="97.8" transform="rotate(53 80 97.8)">0</text>
<text x="92.5" y="102">HIHWY</text>
<text x="89.3" y="105.6">FL220 280K</text>
<text x="24.9" y="108.1">HONZK</text>
<text x="26.2" y="111">FL240</text>
<text x="44.4" y="112.2" transform="rotate(50 44.4 112.2)">1</text>
<text x="45.4" y="113.4" transform="rotate(50 45.4 113.4)">7</text>
<text x="89.3" y="108.5">FL200</text>
<text x="91.6" y="113.1" transform="rotate(64 91.6 113.1)">1</text>
<text x="40.6" y="117.3" transform="rotate(50 40.6 117.3)">(1</text>
<text x="42" y="119" transform="rotate(50 42 119)">8 )</text>
<text x="46.3" y="114.6" transform="rotate(50 46.3 114.6)">0</text>
<text x="47.3" y="115.7" transform="rotate(50 47.3 115.7)">0</text>
<text x="48.3" y="116.9" transform="rotate(50 48.3 116.9)">0</text>
<text x="86.2" y="117.9" transform="rotate(64 86.2 117.9)">(9 )</text>
<text x="92.2" y="114.5" transform="rotate(64 92.2 114.5)">7</text>
<text x="92.9" y="115.9" transform="rotate(64 92.9 115.9)">0</text>
<text x="93.6" y="117.3" transform="rotate(64 93.6 117.3)">0</text>
<text x="94.2" y="118.7" transform="rotate(64 94.2 118.7)">0</text>
<text x="40.4" y="125.7">PRPLE</text>
<text x="99.3" y="123">MAIDD</text>
<text x="36.2" y="129.3">FL220 280K</text>
<text x="59.7" y="128.9" transform="rotate(41 59.7 128.9)">1</text>
<text x="60.9" y="129.9" transform="rotate(41 60.9 129.9)">7</text>
<text x="62.1" y="130.9" transform="rotate(41 62.1 130.9)">0</text>
<text x="63.2" y="131.9" transform="rotate(41 63.2 131.9)">0</text>
<text x="99.2" y="129.5">17000</text>
<text x="99.8" y="126.7">FL190</text>
<text x="36.2" y="132.2">FL200</text>
<text x="56.2" y="134.3" transform="rotate(41 56.2 134.3)">(1</text>
<text x="58" y="135.9" transform="rotate(41 58 135.9)">0 )</text>
<text x="64.4" y="132.9" transform="rotate(41 64.4 132.9)">0</text>
<text x="96.2" y="136.1" transform="rotate(64 96.2 136.1)">(1</text>
<text x="101.9" y="132.1" transform="rotate(64 101.9 132.1)">1</text>
<text x="102.6" y="133.4" transform="rotate(64 102.6 133.4)">4</text>
<text x="103.2" y="134.8" transform="rotate(64 103.2 134.8)">0</text>
<text x="103.9" y="136.2" transform="rotate(64 103.9 136.2)">0</text>
<text x="104.5" y="137.6" transform="rotate(64 104.5 137.6)">0</text>
<text x="60.9" y="142.8">XXELL</text>
<text x="76.9" y="142.7" transform="rotate(41 76.9 142.7)">1</text>
<text x="78.1" y="143.7" transform="rotate(41 78.1 143.7)">4</text>
<text x="97.2" y="138.2" transform="rotate(64 97.2 138.2)">2 )</text>
<text x="108.6" y="142.8">16000</text>
<text x="113" y="139.2">PEPRZ</text>
<text x="117.7" y="142.8">270K</text>
<text x="60" y="149.3">17000</text>
<text x="60.6" y="146.5">FL190</text>
<text x="73.9" y="148.5" transform="rotate(41 73.9 148.5)">(1</text>
<text x="75.7" y="150" transform="rotate(41 75.7 150)">3 )</text>
<text x="79.2" y="144.7" transform="rotate(41 79.2 144.7)">0</text>
<text x="80.4" y="145.7" transform="rotate(41 80.4 145.7)">0</text>
<text x="81.6" y="146.7" transform="rotate(41 81.6 146.7)">0</text>
<text x="108.6" y="145.7">14000</text>
<text x="109.6" y="148.1" transform="rotate(62 109.6 148.1)">1</text>
<text x="110.3" y="149.4" transform="rotate(62 110.3 149.4)">1</text>
<text x="92.2" y="155" transform="rotate(31 92.2 155)">1</text>
<text x="93.5" y="155.8" transform="rotate(31 93.5 155.8)">1</text>
<text x="105.4" y="152.8" transform="rotate(62 105.4 152.8)">(6 )</text>
<text x="111.1" y="150.8" transform="rotate(62 111.1 150.8)">0</text>
<text x="111.8" y="152.1" transform="rotate(62 111.8 152.1)">0</text>
<text x="112.5" y="153.5" transform="rotate(62 112.5 153.5)">0</text>
<text x="73.1" y="161.6">16000</text>
<text x="76.5" y="158">YUTOO</text>
<text x="82.2" y="161.6">270K</text>
<text x="90.7" y="161.1" transform="rotate(31 90.7 161.1)">(9 )</text>
<text x="94.8" y="156.6" transform="rotate(31 94.8 156.6)">0</text>
<text x="96.2" y="157.4" transform="rotate(31 96.2 157.4)">0</text>
<text x="116.9" y="160">HEVVY</text>
<text x="117.1" y="161.8" transform="rotate(62 117.1 161.8)">1</text>
<text x="73.1" y="164.5">14000</text>
<text x="92.8" y="167.6">TRAVV</text>
<text x="107.5" y="164.2" transform="rotate(31 107.5 164.2)">1</text>
<text x="108.8" y="165" transform="rotate(31 108.8 165)">1</text>
<text x="110.1" y="165.8" transform="rotate(31 110.1 165.8)">0</text>
<text x="111.5" y="166.6" transform="rotate(31 111.5 166.6)">0</text>
<text x="112.8" y="167.3" transform="rotate(31 112.8 167.3)">0</text>
<text x="117.8" y="163.2" transform="rotate(62 117.8 163.2)">1</text>
<text x="118.5" y="164.5" transform="rotate(62 118.5 164.5)">0</text>
<text x="119.2" y="165.9" transform="rotate(62 119.2 165.9)">0</text>
<text x="119.9" y="167.3" transform="rotate(62 119.9 167.3)">0</text>
<text x="121.1" y="162.5" transform="rotate(62 121.1 162.5)">(3 )</text>
<text x="13.5" y="172.4">NOTE: RNAV 1.</text>
<text x="13.5" y="169.1">NOTE: RADAR required.</text>
<text x="106.1" y="170.1" transform="rotate(31 106.1 170.1)">(3 )</text>
<text x="13.5" y="179.1">NOTE: Landing BUR expect Runway 8 unless otherwise assigned by ATC.</text>
<text x="13.5" y="175.8">NOTE: DME/DME/IRU or GPS required.</text>
<text x="113.8" y="183.8">12000</text>
<text x="117.4" y="180.2">ROKKR</text>
<text x="122.9" y="183.8">250K</text>
<text x="113.7" y="186.7">11000</text>
<text x="106.6" y="199.3">BOB HOPE</text>
</g>
<g font-size="1.7">
<text x="34.4" y="9.3">18088</text>
<text x="85.5" y="14.8">AL-67 (FAA)</text>
<text x="106.3" y="15">BURBANK, CALIFORNIA</text>
<text x="110.7" y="19.5">SOCAL APP CON</text>
<text x="112.3" y="22.2">128.75</text>
<text x="120.6" y="22.2">381.55</text>
<text x="120.9" y="24.8">D-ATIS</text>
<text x="121.7" y="27.5">134.5</text>
<text x="109.7" y="30.2">BURBANK TOWER</text>
<text x="114.8" y="32.8">118.7</text>
<text x="121.8" y="32.8">254.3</text>
<text x="8.4" y="191.3">NOTE:</text>
<text x="16.5" y="191.3">Chart not to scale.</text>
<text x="112" y="190.2">See following page</text>
<text x="106.3" y="196.3">BURBANK, CALIFORNIA</text>
<text x="112" y="192.7">for Arrival Routes.</text>
<text x="33.7" y="201.7">29MAR18</text>
</g>
</svg>
